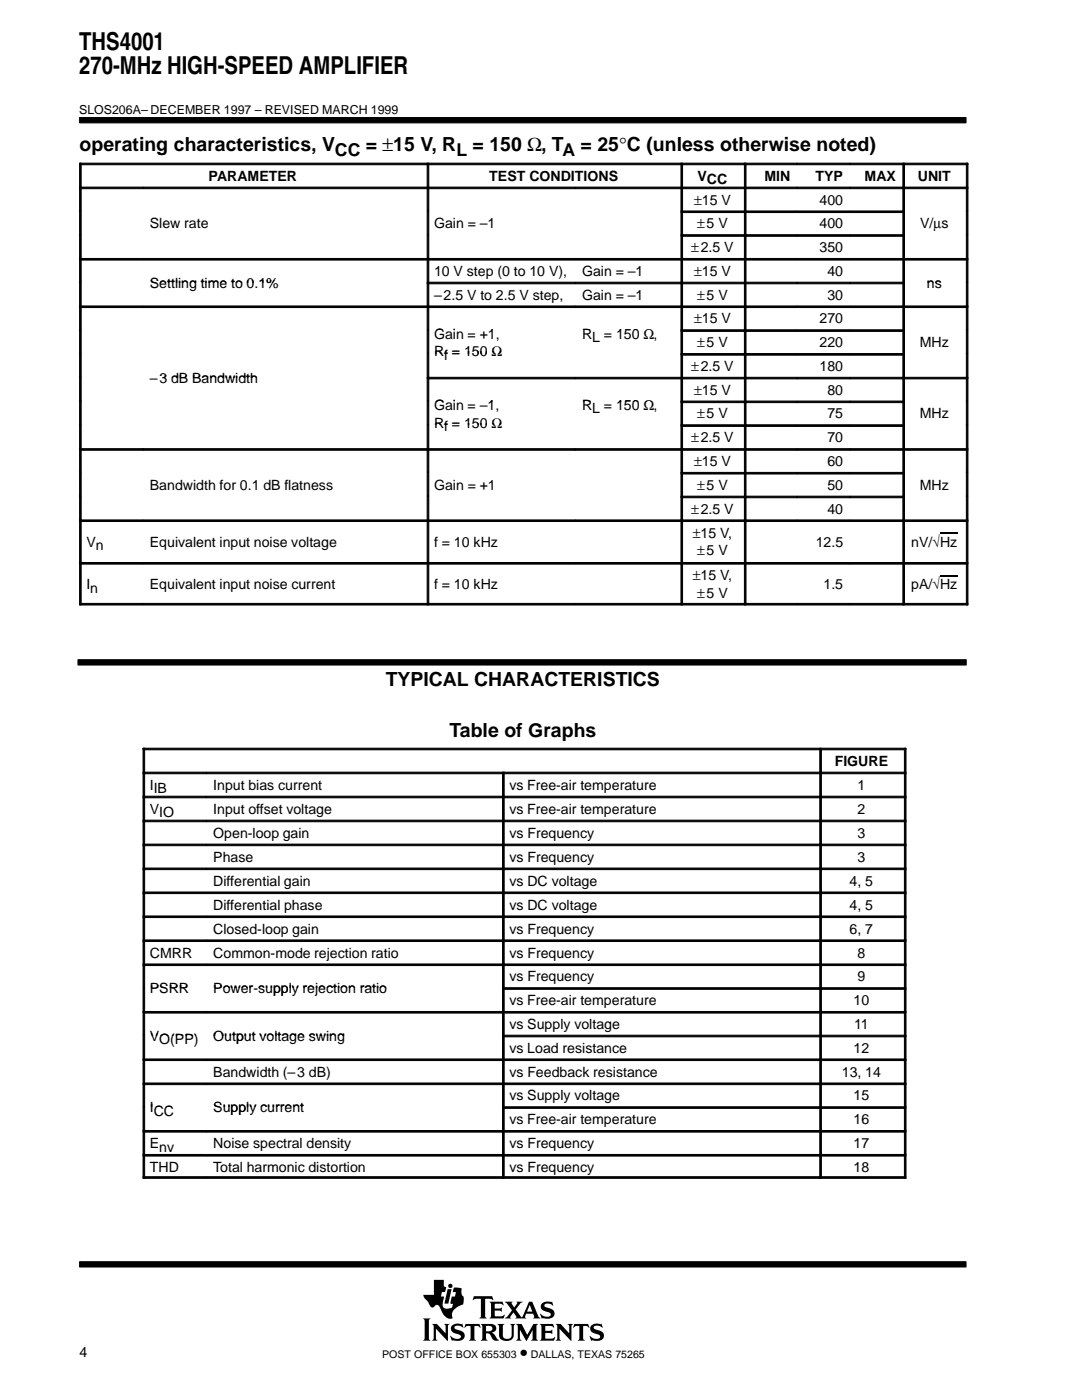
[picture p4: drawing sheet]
<svg xmlns="http://www.w3.org/2000/svg" width="216mm" height="279mm" viewBox="0 0 216 279" stroke-linecap="round" stroke-linejoin="round" font-family="sans-serif">
<g fill="#000" stroke="#000" stroke-width=".2">
<path d="M15.9 23.5h176.9v1h-176.9z" fill-rule="evenodd"/>
<path d="M15.9 251.8h176.9v1.1h-176.9z" fill-rule="evenodd"/>
</g>
<g fill="#000">
<path d="M89.3 257.3h.8l-.6 2.9h-.8z"/>
<path d="M84.4 263.1h1.5l-.3 .4v3.7l.3 .4h-1.5l.3-.6v-3.4z" fill-rule="evenodd"/>
<path d="M86.2 264.2h1l1.7 1.9v-1.5l-.3-.4h1.1l-.3 .4v3l-2.4-2.4v2l.3 .4h-1.1l.3-.6v-2.3z" fill-rule="evenodd"/>
<path d="M86.6 255.4h2v1.3l.4 .2-.2 1h-.6l-.2 .9h.6l-.2 1.1a1.11 1.11 0 0 0 .3 1.2l.6 .1 .9-.3 .2-.7-.5-.1 .2-1.3h.7l.2-.9h-.7l.3-1 1.5 .2v1l.1 .4 .3 .3v.9a.54 .54 0 0 1-.4 .7l-.4 .2a2.35 2.35 0 0 0-1.5 1.6v.4a.29 .29 0 0 1 .1 .3 .29 .29 0 0 1-.2 .3h-.1a2.21 2.21 0 0 1-2-1.9l-.1-.1a.68 .68 0 0 0-.5-.7 .68 .68 0 0 0-.8 .4 .88 .88 0 0 1-1.1-.9l-.8-.9-.2-.7h2.1z" fill-rule="evenodd"/>
<path d="M90.2 264.5a2.17 2.17 0 0 1 1.9-.2l.1-.1 .3 .8-.8-.4h-.7a.36 .36 0 0 0-.3 .4 .36 .36 0 0 0 .4 .3l.3 .1a1.19 1.19 0 0 1 1.3 1.5l-.1 .1a1.23 1.23 0 0 1-1.1 .6l-1.1-.1-.2 .1-.4-1h.1a1.37 1.37 0 0 0 2.1 .3 .6 .6 0 0 0-.8-.7 1.08 1.08 0 0 1-1-.5 1.08 1.08 0 0 1 0-1.1z" fill-rule="evenodd"/>
<path d="M92.9 264.2h2.8l.2 .8-.5-.4h-.6l-.1 .2v2.4l.3 .4h-1.4l.2-.3 .1-.3v-2.3l-.7-.1-.6 .4z" fill-rule="evenodd"/>
<path d="M94.6 258.7h3.6l.2 .8-.7-.3-.9 .1v3.4l.3 .4h-1.4l.3-.4v-3.4l-1-.1-.7 .3z" fill-rule="evenodd"/>
<path d="M95.9 264.2h2.1a.85 .85 0 0 1 1 .8 .85 .85 0 0 1-.9 .9l.4 .3 .7 1 .4 .2-.2 .1a1.11 1.11 0 0 1-1.4-.9l-.3-.4-.7-.1v1l.3 .5h-1.4l.3-.6v-2.3z" fill-rule="evenodd"/>
<path d="M97.7 259.8h2.6l.2 .7-.7-.3-1.1 .1v.8h1.1l.3-.2v.9l-.3-.2h-1.1v1l.1 .1h1.3l.5-.3h.1l-.2 .7h-2.8l.3-.5v-2.3z" fill-rule="evenodd"/>
<path d="M99.3 264.2h1.3l-.3 .4 .1 2.2 .2 .3 .8 .1a.73 .73 0 0 0 .7-.8v-1.8l-.3-.4h1l-.3 .4v1.9a1.56 1.56 0 0 1-1.3 1.2 1.56 1.56 0 0 1-1.5-.7l-.1-2.4z" fill-rule="evenodd"/>
<path d="M103 264.2h1.1l1.1 2.2 1.2-2.2h.9l-.3 .4v2.6l.4 .4h-1.4l.3-.4v-1.8l-1.3 2.2-1.3-2.2v1.7l.4 .5h-1.1l.3-.6v-2.3z" fill-rule="evenodd"/>
<path d="M100.7 259.8h1.6l-.2 .4 .5 .7 .6-.8-.1-.3h1.2l-.5 .3-.9 1.2 1 1.5a.22 .22 0 0 0 .3 .1 .22 .22 0 0 0 .1-.3l1.3-2.8h.6l1.2 2.9 .4 .4-1.4-.1a.24 .24 0 0 0 .2-.1 .24 .24 0 0 0 0-.3l-.2-.4h-1.4l-.3 .6 .3 .3h-2.2l.2-.3-.5-.9-.7 .9 .2 .3h-1.3l.5-.4 1-1.2z" fill-rule="evenodd"/>
<path d="M108.1 260.2l.1-.1a1.88 1.88 0 0 1 1.4-.3l.4 .1 .2-.2 .2 .8-1.1-.4a.44 .44 0 0 0-.7 .4 .44 .44 0 0 0 .6 .5 1.34 1.34 0 0 1 1.4 1.3 1.13 1.13 0 0 1-1.1 .9h-.8a.37 .37 0 0 0-.6 0l-.3-1h.1l.6 .5 .8 .1a.47 .47 0 0 0 .6-.5 .47 .47 0 0 0-.5-.4l-.2-.1a1.11 1.11 0 0 1-1.2-1.5z" fill-rule="evenodd"/>
<path d="M107.7 264.2h2.6l.2 .8-.6-.4-1.1 .1v.9h1l.4-.3v1l-.3-.3h-1.1v1.1h1.4l.5-.3-.2 .8h-2.8l.3-.6v-2.3z" fill-rule="evenodd"/>
<path d="M110.9 264.2h1l1.7 1.9v-1.5l-.3-.4h1l-.3 .4v3l-2.4-2.4v2l.3 .4h-1l.3-.4v-2.6z" fill-rule="evenodd"/>
<path d="M114.6 264.2h2.8l.2 .8-.5-.4h-.6l-.1 .2v2.4l.3 .4h-1.4l.3-.4v-2.4l-.1-.2h-.6l-.6 .4z" fill-rule="evenodd"/>
<path d="M118 264.5a2.12 2.12 0 0 1 1.9-.2l.1-.1 .3 .8-.8-.4h-.7a.35 .35 0 0 0-.3 .3 .35 .35 0 0 0 .2 .4l.5 .1a1.16 1.16 0 0 1 1.2 1.6 1.23 1.23 0 0 1-1.1 .6l-1.1-.1-.2 .1-.4-1 .9 .5 .7 .1a.47 .47 0 0 0 .6-.4 .47 .47 0 0 0-.6-.5 1.28 1.28 0 0 1-1.4-1.4z" fill-rule="evenodd"/>
<circle cx="89.9" cy="256.6" r=".43"/>
</g>
<g fill="#fff">
<path d="M105.7 260.4l.5 1.4h-1z"/>
<path d="M97 264.7l.6-.1a.56 .56 0 0 1 .7 .5 .56 .56 0 0 1-.7 .6h-.6z" fill-rule="evenodd"/>
</g>
<g fill="#000" stroke="#000" stroke-width=".2">
<path d="M15.9 32.6h.3v4.7h-.3z" fill-rule="evenodd"/>
<path d="M15.9 32.6h69.3v.3h-69.3z" fill-rule="evenodd"/>
<path d="M15.9 37.3h.3v4.8h-.3z" fill-rule="evenodd"/>
<path d="M15.9 37.3h12.6v.4h-12.6z" fill-rule="evenodd"/>
<path d="M28.5 37.3h56.7v.4h-56.7z" fill-rule="evenodd"/>
<path d="M85.2 32.6h.4v4.7h-.4z" fill-rule="evenodd"/>
<path d="M85.2 32.6h50.7v.3h-50.7z" fill-rule="evenodd"/>
<path d="M85.2 37.3h.4v4.8h-.4z" fill-rule="evenodd"/>
<path d="M85.2 37.3h29.6v.4h-29.6z" fill-rule="evenodd"/>
<path d="M114.8 37.3h21.1v.4h-21.1z" fill-rule="evenodd"/>
<path d="M135.9 32.6h.3v4.7h-.3z" fill-rule="evenodd"/>
<path d="M135.9 32.6h12.6v.3h-12.6z" fill-rule="evenodd"/>
<path d="M135.9 37.3h.3v4.8h-.3z" fill-rule="evenodd"/>
<path d="M135.9 37.3h12.6v.4h-12.6z" fill-rule="evenodd"/>
<path d="M148.5 32.6h.4v4.7h-.4z" fill-rule="evenodd"/>
<path d="M148.5 32.6h10.5v.3h-10.5z" fill-rule="evenodd"/>
<path d="M148.5 37.3h.4v4.8h-.4z" fill-rule="evenodd"/>
<path d="M148.5 37.3h10.5v.4h-10.5z" fill-rule="evenodd"/>
<path d="M159.1 32.6h10.5v.3h-10.5z" fill-rule="evenodd"/>
<path d="M159.1 37.3h10.5v.4h-10.5z" fill-rule="evenodd"/>
<path d="M169.6 32.6h10.5v.3h-10.5z" fill-rule="evenodd"/>
<path d="M169.6 37.3h10.5v.4h-10.5z" fill-rule="evenodd"/>
<path d="M180.2 32.6h.3v4.7h-.3z" fill-rule="evenodd"/>
<path d="M180.2 32.6h12.9v.3h-12.9z" fill-rule="evenodd"/>
<path d="M180.2 37.3h.3v4.8h-.3z" fill-rule="evenodd"/>
<path d="M180.2 37.3h12.9v.4h-12.9z" fill-rule="evenodd"/>
<path d="M192.8 32.6h.3v4.7h-.3z" fill-rule="evenodd"/>
<path d="M192.8 37.3h.3v4.8h-.3z" fill-rule="evenodd"/>
<path d="M15.9 42.1h.3v4.7h-.3z" fill-rule="evenodd"/>
<path d="M15.9 46.8h.3v4.8h-.3z" fill-rule="evenodd"/>
<path d="M15.9 51.6h.3v4.7h-.3z" fill-rule="evenodd"/>
<path d="M15.9 51.6h12.6v.3h-12.6z" fill-rule="evenodd"/>
<path d="M15.9 56.3h.3v4.7h-.3z" fill-rule="evenodd"/>
<path d="M28.5 51.6h56.7v.3h-56.7z" fill-rule="evenodd"/>
<path d="M85.2 42.1h.4v4.7h-.4z" fill-rule="evenodd"/>
<path d="M85.2 46.8h.4v4.8h-.4z" fill-rule="evenodd"/>
<path d="M85.2 51.6h.4v4.7h-.4z" fill-rule="evenodd"/>
<path d="M85.2 51.6h29.6v.3h-29.6z" fill-rule="evenodd"/>
<path d="M85.2 56.3h.4v4.7h-.4z" fill-rule="evenodd"/>
<path d="M85.2 56.3h29.6v.3h-29.6z" fill-rule="evenodd"/>
<path d="M114.8 51.6h21.1v.3h-21.1z" fill-rule="evenodd"/>
<path d="M114.8 56.3h21.1v.3h-21.1z" fill-rule="evenodd"/>
<path d="M135.9 42.1h.3v4.7h-.3z" fill-rule="evenodd"/>
<path d="M135.9 42.1h12.6v.3h-12.6z" fill-rule="evenodd"/>
<path d="M135.9 46.8h.3v4.8h-.3z" fill-rule="evenodd"/>
<path d="M135.9 46.8h12.6v.4h-12.6z" fill-rule="evenodd"/>
<path d="M135.9 51.6h.3v4.7h-.3z" fill-rule="evenodd"/>
<path d="M135.9 51.6h12.6v.3h-12.6z" fill-rule="evenodd"/>
<path d="M135.9 56.3h.3v4.7h-.3z" fill-rule="evenodd"/>
<path d="M135.9 56.3h12.6v.3h-12.6z" fill-rule="evenodd"/>
<path d="M148.5 42.1h.4v4.7h-.4z" fill-rule="evenodd"/>
<path d="M148.5 42.1h10.5v.3h-10.5z" fill-rule="evenodd"/>
<path d="M148.5 46.8h.4v4.8h-.4z" fill-rule="evenodd"/>
<path d="M148.5 46.8h10.5v.4h-10.5z" fill-rule="evenodd"/>
<path d="M148.5 51.6h.4v4.7h-.4z" fill-rule="evenodd"/>
<path d="M148.5 51.6h10.5v.3h-10.5z" fill-rule="evenodd"/>
<path d="M148.5 56.3h.4v4.7h-.4z" fill-rule="evenodd"/>
<path d="M148.5 56.3h10.5v.3h-10.5z" fill-rule="evenodd"/>
<path d="M159.1 42.1h10.5v.3h-10.5z" fill-rule="evenodd"/>
<path d="M159.1 46.8h10.5v.4h-10.5z" fill-rule="evenodd"/>
<path d="M159.1 51.6h10.5v.3h-10.5z" fill-rule="evenodd"/>
<path d="M159.1 56.3h10.5v.3h-10.5z" fill-rule="evenodd"/>
<path d="M169.6 42.1h10.5v.3h-10.5z" fill-rule="evenodd"/>
<path d="M169.6 46.8h10.5v.4h-10.5z" fill-rule="evenodd"/>
<path d="M169.6 51.6h10.5v.3h-10.5z" fill-rule="evenodd"/>
<path d="M169.6 56.3h10.5v.3h-10.5z" fill-rule="evenodd"/>
<path d="M180.2 42.1h.3v4.7h-.3z" fill-rule="evenodd"/>
<path d="M180.2 46.8h.3v4.8h-.3z" fill-rule="evenodd"/>
<path d="M180.2 51.6h.3v4.7h-.3z" fill-rule="evenodd"/>
<path d="M180.2 51.6h12.9v.3h-12.9z" fill-rule="evenodd"/>
<path d="M180.2 56.3h.3v4.7h-.3z" fill-rule="evenodd"/>
<path d="M192.8 42.1h.3v4.7h-.3z" fill-rule="evenodd"/>
<path d="M192.8 46.8h.3v4.8h-.3z" fill-rule="evenodd"/>
<path d="M192.8 51.6h.3v4.7h-.3z" fill-rule="evenodd"/>
<path d="M192.8 56.3h.3v4.7h-.3z" fill-rule="evenodd"/>
<path d="M15.9 61.1h.3v4.7h-.3z" fill-rule="evenodd"/>
<path d="M15.9 61.1h12.6v.3h-12.6z" fill-rule="evenodd"/>
<path d="M15.9 65.8h.3v4.7h-.3z" fill-rule="evenodd"/>
<path d="M15.9 70.6h.3v4.7h-.3z" fill-rule="evenodd"/>
<path d="M15.9 75.3h.3v4.7h-.3z" fill-rule="evenodd"/>
<path d="M28.5 61.1h56.7v.3h-56.7z" fill-rule="evenodd"/>
<path d="M85.2 61.1h.4v4.7h-.4z" fill-rule="evenodd"/>
<path d="M85.2 61.1h29.6v.3h-29.6z" fill-rule="evenodd"/>
<path d="M85.2 65.8h.4v4.7h-.4z" fill-rule="evenodd"/>
<path d="M85.2 70.6h.4v4.7h-.4z" fill-rule="evenodd"/>
<path d="M85.2 75.3h.4v4.7h-.4z" fill-rule="evenodd"/>
<path d="M85.2 75.3h29.6v.3h-29.6z" fill-rule="evenodd"/>
<path d="M114.8 61.1h21.1v.3h-21.1z" fill-rule="evenodd"/>
<path d="M114.8 75.3h21.1v.3h-21.1z" fill-rule="evenodd"/>
<path d="M135.9 61.1h.3v4.7h-.3z" fill-rule="evenodd"/>
<path d="M135.9 61.1h12.6v.3h-12.6z" fill-rule="evenodd"/>
<path d="M135.9 65.8h.3v4.7h-.3z" fill-rule="evenodd"/>
<path d="M135.9 65.8h12.6v.3h-12.6z" fill-rule="evenodd"/>
<path d="M135.9 70.6h.3v4.7h-.3z" fill-rule="evenodd"/>
<path d="M135.9 70.6h12.6v.3h-12.6z" fill-rule="evenodd"/>
<path d="M135.9 75.3h.3v4.7h-.3z" fill-rule="evenodd"/>
<path d="M135.9 75.3h12.6v.3h-12.6z" fill-rule="evenodd"/>
<path d="M148.5 61.1h.4v4.7h-.4z" fill-rule="evenodd"/>
<path d="M148.5 61.1h10.5v.3h-10.5z" fill-rule="evenodd"/>
<path d="M148.5 65.8h.4v4.7h-.4z" fill-rule="evenodd"/>
<path d="M148.5 65.8h10.5v.3h-10.5z" fill-rule="evenodd"/>
<path d="M148.5 70.6h.4v4.7h-.4z" fill-rule="evenodd"/>
<path d="M148.5 70.6h10.5v.3h-10.5z" fill-rule="evenodd"/>
<path d="M148.5 75.3h.4v4.7h-.4z" fill-rule="evenodd"/>
<path d="M148.5 75.3h10.5v.3h-10.5z" fill-rule="evenodd"/>
<path d="M159.1 61.1h10.5v.3h-10.5z" fill-rule="evenodd"/>
<path d="M159.1 65.8h10.5v.3h-10.5z" fill-rule="evenodd"/>
<path d="M159.1 70.6h10.5v.3h-10.5z" fill-rule="evenodd"/>
<path d="M159.1 75.3h10.5v.3h-10.5z" fill-rule="evenodd"/>
<path d="M169.6 61.1h10.5v.3h-10.5z" fill-rule="evenodd"/>
<path d="M169.6 65.8h10.5v.3h-10.5z" fill-rule="evenodd"/>
<path d="M169.6 70.6h10.5v.3h-10.5z" fill-rule="evenodd"/>
<path d="M169.6 75.3h10.5v.3h-10.5z" fill-rule="evenodd"/>
<path d="M180.2 61.1h.3v4.7h-.3z" fill-rule="evenodd"/>
<path d="M180.2 61.1h12.9v.3h-12.9z" fill-rule="evenodd"/>
<path d="M180.2 65.8h.3v4.7h-.3z" fill-rule="evenodd"/>
<path d="M180.2 70.6h.3v4.7h-.3z" fill-rule="evenodd"/>
<path d="M180.2 75.3h.3v4.7h-.3z" fill-rule="evenodd"/>
<path d="M180.2 75.3h12.9v.3h-12.9z" fill-rule="evenodd"/>
<path d="M192.8 61.1h.3v4.7h-.3z" fill-rule="evenodd"/>
<path d="M192.8 65.8h.3v4.7h-.3z" fill-rule="evenodd"/>
<path d="M192.8 70.6h.3v4.7h-.3z" fill-rule="evenodd"/>
<path d="M192.8 75.3h.3v4.7h-.3z" fill-rule="evenodd"/>
<path d="M15.9 80h.3v4.8h-.3z" fill-rule="evenodd"/>
<path d="M15.9 84.8h.3v4.7h-.3z" fill-rule="evenodd"/>
<path d="M15.9 89.5h.3v4.8h-.3z" fill-rule="evenodd"/>
<path d="M15.9 89.5h12.6v.4h-12.6z" fill-rule="evenodd"/>
<path d="M15.9 94.3h.3v4.7h-.3z" fill-rule="evenodd"/>
<path d="M15.9 99h.3v4.7h-.3z" fill-rule="evenodd"/>
<path d="M28.5 89.5h56.7v.4h-56.7z" fill-rule="evenodd"/>
<path d="M85.2 80h.4v4.8h-.4z" fill-rule="evenodd"/>
<path d="M85.2 84.8h.4v4.7h-.4z" fill-rule="evenodd"/>
<path d="M85.2 89.5h.4v4.8h-.4z" fill-rule="evenodd"/>
<path d="M85.2 89.5h29.6v.4h-29.6z" fill-rule="evenodd"/>
<path d="M85.2 94.3h.4v4.7h-.4z" fill-rule="evenodd"/>
<path d="M85.2 99h.4v4.7h-.4z" fill-rule="evenodd"/>
<path d="M114.8 89.5h21.1v.4h-21.1z" fill-rule="evenodd"/>
<path d="M135.9 80h.3v4.8h-.3z" fill-rule="evenodd"/>
<path d="M135.9 80h12.6v.4h-12.6z" fill-rule="evenodd"/>
<path d="M135.9 84.8h.3v4.7h-.3z" fill-rule="evenodd"/>
<path d="M135.9 84.8h12.6v.3h-12.6z" fill-rule="evenodd"/>
<path d="M135.9 89.5h.3v4.8h-.3z" fill-rule="evenodd"/>
<path d="M135.9 89.5h12.6v.4h-12.6z" fill-rule="evenodd"/>
<path d="M135.9 94.3h.3v4.7h-.3z" fill-rule="evenodd"/>
<path d="M135.9 94.3h12.6v.3h-12.6z" fill-rule="evenodd"/>
<path d="M135.9 99h.3v4.7h-.3z" fill-rule="evenodd"/>
<path d="M135.9 99h12.6v.3h-12.6z" fill-rule="evenodd"/>
<path d="M148.5 80h.4v4.8h-.4z" fill-rule="evenodd"/>
<path d="M148.5 80h10.5v.4h-10.5z" fill-rule="evenodd"/>
<path d="M148.5 84.8h.4v4.7h-.4z" fill-rule="evenodd"/>
<path d="M148.5 84.8h10.5v.3h-10.5z" fill-rule="evenodd"/>
<path d="M148.5 89.5h.4v4.8h-.4z" fill-rule="evenodd"/>
<path d="M148.5 89.5h10.5v.4h-10.5z" fill-rule="evenodd"/>
<path d="M148.5 94.3h.4v4.7h-.4z" fill-rule="evenodd"/>
<path d="M148.5 94.3h10.5v.3h-10.5z" fill-rule="evenodd"/>
<path d="M148.5 99h.4v4.7h-.4z" fill-rule="evenodd"/>
<path d="M148.5 99h10.5v.3h-10.5z" fill-rule="evenodd"/>
<path d="M159.1 80h10.5v.4h-10.5z" fill-rule="evenodd"/>
<path d="M159.1 84.8h10.5v.3h-10.5z" fill-rule="evenodd"/>
<path d="M159.1 89.5h10.5v.4h-10.5z" fill-rule="evenodd"/>
<path d="M159.1 94.3h10.5v.3h-10.5z" fill-rule="evenodd"/>
<path d="M159.1 99h10.5v.3h-10.5z" fill-rule="evenodd"/>
<path d="M169.6 80h10.5v.4h-10.5z" fill-rule="evenodd"/>
<path d="M169.6 84.8h10.5v.3h-10.5z" fill-rule="evenodd"/>
<path d="M169.6 89.5h10.5v.4h-10.5z" fill-rule="evenodd"/>
<path d="M169.6 94.3h10.5v.3h-10.5z" fill-rule="evenodd"/>
<path d="M169.6 99h10.5v.3h-10.5z" fill-rule="evenodd"/>
<path d="M180.2 80h.3v4.8h-.3z" fill-rule="evenodd"/>
<path d="M180.2 84.8h.3v4.7h-.3z" fill-rule="evenodd"/>
<path d="M180.2 89.5h.3v4.8h-.3z" fill-rule="evenodd"/>
<path d="M180.2 89.5h12.9v.4h-12.9z" fill-rule="evenodd"/>
<path d="M180.2 94.3h.3v4.7h-.3z" fill-rule="evenodd"/>
<path d="M180.2 99h.3v4.7h-.3z" fill-rule="evenodd"/>
<path d="M192.8 80h.3v4.8h-.3z" fill-rule="evenodd"/>
<path d="M192.8 84.8h.3v4.7h-.3z" fill-rule="evenodd"/>
<path d="M192.8 89.5h.3v4.8h-.3z" fill-rule="evenodd"/>
<path d="M192.8 94.3h.3v4.7h-.3z" fill-rule="evenodd"/>
<path d="M192.8 99h.3v4.7h-.3z" fill-rule="evenodd"/>
<path d="M15.9 103.8h.3v8.4h-.3z" fill-rule="evenodd"/>
<path d="M15.9 103.8h12.6v.3h-12.6z" fill-rule="evenodd"/>
<path d="M15.9 112.3h.3v8.4h-.3z" fill-rule="evenodd"/>
<path d="M15.9 112.3h12.6v.3h-12.6z" fill-rule="evenodd"/>
<path d="M28.5 103.8h56.7v.3h-56.7z" fill-rule="evenodd"/>
<path d="M28.5 112.3h56.7v.3h-56.7z" fill-rule="evenodd"/>
<path d="M85.2 103.8h.4v8.4h-.4z" fill-rule="evenodd"/>
<path d="M85.2 103.8h29.6v.3h-29.6z" fill-rule="evenodd"/>
<path d="M85.2 112.3h.4v8.4h-.4z" fill-rule="evenodd"/>
<path d="M85.2 112.3h29.6v.3h-29.6z" fill-rule="evenodd"/>
<path d="M114.8 103.8h21.1v.3h-21.1z" fill-rule="evenodd"/>
<path d="M114.8 112.3h21.1v.3h-21.1z" fill-rule="evenodd"/>
<path d="M135.9 103.8h.3v8.4h-.3z" fill-rule="evenodd"/>
<path d="M135.9 103.8h12.6v.3h-12.6z" fill-rule="evenodd"/>
<path d="M135.9 112.3h.3v8.4h-.3z" fill-rule="evenodd"/>
<path d="M135.9 112.3h12.6v.3h-12.6z" fill-rule="evenodd"/>
<path d="M148.5 103.8h.4v8.4h-.4z" fill-rule="evenodd"/>
<path d="M148.5 103.8h10.5v.3h-10.5z" fill-rule="evenodd"/>
<path d="M148.5 112.3h.4v8.4h-.4z" fill-rule="evenodd"/>
<path d="M148.5 112.3h10.5v.3h-10.5z" fill-rule="evenodd"/>
<path d="M159.1 103.8h10.5v.3h-10.5z" fill-rule="evenodd"/>
<path d="M159.1 112.3h10.5v.3h-10.5z" fill-rule="evenodd"/>
<path d="M169.6 103.8h10.5v.3h-10.5z" fill-rule="evenodd"/>
<path d="M169.6 112.3h10.5v.3h-10.5z" fill-rule="evenodd"/>
<path d="M180.2 103.8h.3v8.4h-.3z" fill-rule="evenodd"/>
<path d="M180.2 103.8h12.9v.3h-12.9z" fill-rule="evenodd"/>
<path d="M180.2 112.3h.3v8.4h-.3z" fill-rule="evenodd"/>
<path d="M180.2 112.3h12.9v.3h-12.9z" fill-rule="evenodd"/>
<path d="M192.8 103.8h.3v8.4h-.3z" fill-rule="evenodd"/>
<path d="M192.8 112.3h.3v8.4h-.3z" fill-rule="evenodd"/>
<path d="M15.6 131.7h177.2v1h-177.2z" fill-rule="evenodd"/>
<path d="M15.9 120.4h12.6v.3h-12.6z" fill-rule="evenodd"/>
<path d="M28.5 120.4h56.7v.3h-56.7z" fill-rule="evenodd"/>
<path d="M85.2 120.4h29.6v.3h-29.6z" fill-rule="evenodd"/>
<path d="M114.8 120.4h21.1v.3h-21.1z" fill-rule="evenodd"/>
<path d="M135.9 120.4h12.6v.3h-12.6z" fill-rule="evenodd"/>
<path d="M148.5 120.4h10.5v.3h-10.5z" fill-rule="evenodd"/>
<path d="M159.1 120.4h10.5v.3h-10.5z" fill-rule="evenodd"/>
<path d="M169.6 120.4h10.5v.3h-10.5z" fill-rule="evenodd"/>
<path d="M180.2 120.4h12.9v.3h-12.9z" fill-rule="evenodd"/>
<path d="M28.5 149.3h.4v4.8h-.4z" fill-rule="evenodd"/>
<path d="M28.5 149.3h135.1v.3h-135.1z" fill-rule="evenodd"/>
<path d="M28.5 154.1h.4v4.8h-.4z" fill-rule="evenodd"/>
<path d="M28.5 154.1h12.7v.3h-12.7z" fill-rule="evenodd"/>
<path d="M28.5 158.9h.4v4.8h-.4z" fill-rule="evenodd"/>
<path d="M28.5 158.9h12.7v.3h-12.7z" fill-rule="evenodd"/>
<path d="M41.2 154.1h59.1v.3h-59.1z" fill-rule="evenodd"/>
<path d="M41.2 158.9h59.1v.3h-59.1z" fill-rule="evenodd"/>
<path d="M100.3 154.1h.3v4.8h-.3z" fill-rule="evenodd"/>
<path d="M100.3 154.1h63.3v.3h-63.3z" fill-rule="evenodd"/>
<path d="M100.3 158.9h.3v4.8h-.3z" fill-rule="evenodd"/>
<path d="M100.3 158.9h63.3v.3h-63.3z" fill-rule="evenodd"/>
<path d="M163.6 149.3h.3v4.8h-.3z" fill-rule="evenodd"/>
<path d="M163.6 149.3h17.2v.3h-17.2z" fill-rule="evenodd"/>
<path d="M163.6 154.1h.3v4.8h-.3z" fill-rule="evenodd"/>
<path d="M163.6 154.1h17.2v.3h-17.2z" fill-rule="evenodd"/>
<path d="M163.6 158.9h.3v4.8h-.3z" fill-rule="evenodd"/>
<path d="M163.6 158.9h17.2v.3h-17.2z" fill-rule="evenodd"/>
<path d="M180.5 149.3h.3v4.8h-.3z" fill-rule="evenodd"/>
<path d="M180.5 154.1h.3v4.8h-.3z" fill-rule="evenodd"/>
<path d="M180.5 158.9h.3v4.8h-.3z" fill-rule="evenodd"/>
<path d="M28.5 163.7h.4v4.7h-.4z" fill-rule="evenodd"/>
<path d="M28.5 163.7h12.7v.3h-12.7z" fill-rule="evenodd"/>
<path d="M28.5 168.5h.4v4.7h-.4z" fill-rule="evenodd"/>
<path d="M28.5 168.5h12.7v.3h-12.7z" fill-rule="evenodd"/>
<path d="M28.5 173.2h.4v4.8h-.4z" fill-rule="evenodd"/>
<path d="M28.5 173.2h12.7v.4h-12.7z" fill-rule="evenodd"/>
<path d="M28.5 178h.4v4.8h-.4z" fill-rule="evenodd"/>
<path d="M28.5 178h12.7v.3h-12.7z" fill-rule="evenodd"/>
<path d="M41.2 163.7h59.1v.3h-59.1z" fill-rule="evenodd"/>
<path d="M41.2 168.5h59.1v.3h-59.1z" fill-rule="evenodd"/>
<path d="M41.2 173.2h59.1v.4h-59.1z" fill-rule="evenodd"/>
<path d="M41.2 178h59.1v.3h-59.1z" fill-rule="evenodd"/>
<path d="M100.3 163.7h.3v4.7h-.3z" fill-rule="evenodd"/>
<path d="M100.3 163.7h63.3v.3h-63.3z" fill-rule="evenodd"/>
<path d="M100.3 168.5h.3v4.7h-.3z" fill-rule="evenodd"/>
<path d="M100.3 168.5h63.3v.3h-63.3z" fill-rule="evenodd"/>
<path d="M100.3 173.2h.3v4.8h-.3z" fill-rule="evenodd"/>
<path d="M100.3 173.2h63.3v.4h-63.3z" fill-rule="evenodd"/>
<path d="M100.3 178h.3v4.8h-.3z" fill-rule="evenodd"/>
<path d="M100.3 178h63.3v.3h-63.3z" fill-rule="evenodd"/>
<path d="M163.6 163.7h.3v4.7h-.3z" fill-rule="evenodd"/>
<path d="M163.6 163.7h17.2v.3h-17.2z" fill-rule="evenodd"/>
<path d="M163.6 168.5h.3v4.7h-.3z" fill-rule="evenodd"/>
<path d="M163.6 168.5h17.2v.3h-17.2z" fill-rule="evenodd"/>
<path d="M163.6 173.2h.3v4.8h-.3z" fill-rule="evenodd"/>
<path d="M163.6 173.2h17.2v.4h-17.2z" fill-rule="evenodd"/>
<path d="M163.6 178h.3v4.8h-.3z" fill-rule="evenodd"/>
<path d="M163.6 178h17.2v.3h-17.2z" fill-rule="evenodd"/>
<path d="M180.5 163.7h.3v4.7h-.3z" fill-rule="evenodd"/>
<path d="M180.5 168.5h.3v4.7h-.3z" fill-rule="evenodd"/>
<path d="M180.5 173.2h.3v4.8h-.3z" fill-rule="evenodd"/>
<path d="M180.5 178h.3v4.8h-.3z" fill-rule="evenodd"/>
<path d="M28.5 182.8h.4v4.8h-.4z" fill-rule="evenodd"/>
<path d="M28.5 182.8h12.7v.3h-12.7z" fill-rule="evenodd"/>
<path d="M28.5 187.6h.4v4.8h-.4z" fill-rule="evenodd"/>
<path d="M28.5 187.6h12.7v.3h-12.7z" fill-rule="evenodd"/>
<path d="M28.5 192.4h.4v4.7h-.4z" fill-rule="evenodd"/>
<path d="M28.5 192.4h12.7v.3h-12.7z" fill-rule="evenodd"/>
<path d="M28.5 197.1h.4v4.7h-.4z" fill-rule="evenodd"/>
<path d="M41.2 182.8h59.1v.3h-59.1z" fill-rule="evenodd"/>
<path d="M41.2 187.6h59.1v.3h-59.1z" fill-rule="evenodd"/>
<path d="M41.2 192.4h59.1v.3h-59.1z" fill-rule="evenodd"/>
<path d="M100.3 182.8h.3v4.8h-.3z" fill-rule="evenodd"/>
<path d="M100.3 182.8h63.3v.3h-63.3z" fill-rule="evenodd"/>
<path d="M100.3 187.6h.3v4.8h-.3z" fill-rule="evenodd"/>
<path d="M100.3 187.6h63.3v.3h-63.3z" fill-rule="evenodd"/>
<path d="M100.3 192.4h.3v4.7h-.3z" fill-rule="evenodd"/>
<path d="M100.3 192.4h63.3v.3h-63.3z" fill-rule="evenodd"/>
<path d="M100.3 197.1h.3v4.7h-.3z" fill-rule="evenodd"/>
<path d="M100.3 197.1h63.3v.3h-63.3z" fill-rule="evenodd"/>
<path d="M163.6 182.8h.3v4.8h-.3z" fill-rule="evenodd"/>
<path d="M163.6 182.8h17.2v.3h-17.2z" fill-rule="evenodd"/>
<path d="M163.6 187.6h.3v4.8h-.3z" fill-rule="evenodd"/>
<path d="M163.6 187.6h17.2v.3h-17.2z" fill-rule="evenodd"/>
<path d="M163.6 192.4h.3v4.7h-.3z" fill-rule="evenodd"/>
<path d="M163.6 192.4h17.2v.3h-17.2z" fill-rule="evenodd"/>
<path d="M163.6 197.1h.3v4.7h-.3z" fill-rule="evenodd"/>
<path d="M163.6 197.1h17.2v.3h-17.2z" fill-rule="evenodd"/>
<path d="M180.5 182.8h.3v4.8h-.3z" fill-rule="evenodd"/>
<path d="M180.5 187.6h.3v4.8h-.3z" fill-rule="evenodd"/>
<path d="M180.5 192.4h.3v4.7h-.3z" fill-rule="evenodd"/>
<path d="M180.5 197.1h.3v4.7h-.3z" fill-rule="evenodd"/>
<path d="M28.5 201.9h.4v4.7h-.4z" fill-rule="evenodd"/>
<path d="M28.5 201.9h12.7v.3h-12.7z" fill-rule="evenodd"/>
<path d="M28.5 206.6h.4v4.7h-.4z" fill-rule="evenodd"/>
<path d="M28.5 211.3h.4v4.8h-.4z" fill-rule="evenodd"/>
<path d="M28.5 211.3h12.7v.4h-12.7z" fill-rule="evenodd"/>
<path d="M28.5 216.1h.4v4.8h-.4z" fill-rule="evenodd"/>
<path d="M28.5 216.1h12.7v.4h-12.7z" fill-rule="evenodd"/>
<path d="M41.2 201.9h59.1v.3h-59.1z" fill-rule="evenodd"/>
<path d="M41.2 211.3h59.1v.4h-59.1z" fill-rule="evenodd"/>
<path d="M41.2 216.1h59.1v.4h-59.1z" fill-rule="evenodd"/>
<path d="M100.3 201.9h.3v4.7h-.3z" fill-rule="evenodd"/>
<path d="M100.3 201.9h63.3v.3h-63.3z" fill-rule="evenodd"/>
<path d="M100.3 206.6h.3v4.7h-.3z" fill-rule="evenodd"/>
<path d="M100.3 206.6h63.3v.3h-63.3z" fill-rule="evenodd"/>
<path d="M100.3 211.3h.3v4.8h-.3z" fill-rule="evenodd"/>
<path d="M100.3 211.3h63.3v.4h-63.3z" fill-rule="evenodd"/>
<path d="M100.3 216.1h.3v4.8h-.3z" fill-rule="evenodd"/>
<path d="M100.3 216.1h63.3v.4h-63.3z" fill-rule="evenodd"/>
<path d="M163.6 201.9h.3v4.7h-.3z" fill-rule="evenodd"/>
<path d="M163.6 201.9h17.2v.3h-17.2z" fill-rule="evenodd"/>
<path d="M163.6 206.6h.3v4.7h-.3z" fill-rule="evenodd"/>
<path d="M163.6 206.6h17.2v.3h-17.2z" fill-rule="evenodd"/>
<path d="M163.6 211.3h.3v4.8h-.3z" fill-rule="evenodd"/>
<path d="M163.6 211.3h17.2v.4h-17.2z" fill-rule="evenodd"/>
<path d="M163.6 216.1h.3v4.8h-.3z" fill-rule="evenodd"/>
<path d="M163.6 216.1h17.2v.4h-17.2z" fill-rule="evenodd"/>
<path d="M180.5 201.9h.3v4.7h-.3z" fill-rule="evenodd"/>
<path d="M180.5 206.6h.3v4.7h-.3z" fill-rule="evenodd"/>
<path d="M180.5 211.3h.3v4.8h-.3z" fill-rule="evenodd"/>
<path d="M180.5 216.1h.3v4.8h-.3z" fill-rule="evenodd"/>
<path d="M28.5 220.9h.4v4.7h-.4z" fill-rule="evenodd"/>
<path d="M28.5 225.6h.4v4.8h-.4z" fill-rule="evenodd"/>
<path d="M28.5 225.6h12.7v.3h-12.7z" fill-rule="evenodd"/>
<path d="M28.5 230.4h.4v4.8h-.4z" fill-rule="evenodd"/>
<path d="M28.5 230.4h12.7v.3h-12.7z" fill-rule="evenodd"/>
<path d="M28.5 234.8h12.7v.4h-12.7z" fill-rule="evenodd"/>
<path d="M41.2 225.6h59.1v.3h-59.1z" fill-rule="evenodd"/>
<path d="M41.2 230.4h59.1v.3h-59.1z" fill-rule="evenodd"/>
<path d="M41.2 234.8h59.1v.4h-59.1z" fill-rule="evenodd"/>
<path d="M100.3 220.9h.3v4.7h-.3z" fill-rule="evenodd"/>
<path d="M100.3 220.9h63.3v.3h-63.3z" fill-rule="evenodd"/>
<path d="M100.3 225.6h.3v4.8h-.3z" fill-rule="evenodd"/>
<path d="M100.3 225.6h63.3v.3h-63.3z" fill-rule="evenodd"/>
<path d="M100.3 230.4h.3v4.8h-.3z" fill-rule="evenodd"/>
<path d="M100.3 230.4h63.3v.3h-63.3z" fill-rule="evenodd"/>
<path d="M100.3 234.8h63.3v.4h-63.3z" fill-rule="evenodd"/>
<path d="M163.6 220.9h.3v4.7h-.3z" fill-rule="evenodd"/>
<path d="M163.6 220.9h17.2v.3h-17.2z" fill-rule="evenodd"/>
<path d="M163.6 225.6h.3v4.8h-.3z" fill-rule="evenodd"/>
<path d="M163.6 225.6h17.2v.3h-17.2z" fill-rule="evenodd"/>
<path d="M163.6 230.4h.3v4.8h-.3z" fill-rule="evenodd"/>
<path d="M163.6 230.4h17.2v.3h-17.2z" fill-rule="evenodd"/>
<path d="M163.6 234.8h17.2v.4h-17.2z" fill-rule="evenodd"/>
<path d="M180.5 220.9h.3v4.7h-.3z" fill-rule="evenodd"/>
<path d="M180.5 225.6h.3v4.8h-.3z" fill-rule="evenodd"/>
<path d="M180.5 230.4h.3v4.8h-.3z" fill-rule="evenodd"/>
</g>
<path d="M187.6 106.5h3.4M187.6 115h3.4" fill="none" stroke="#000" stroke-width=".36"/>
<g font-size="4.9">
<text x="15.8" y="9.9">THS4001</text>
<text x="15.8" y="14.8">270-MHz HIGH-SPEED AMPLIFIER</text>
</g>
<g font-size="3.9">
<text x="15.9" y="30.2">operating characteristics, V</text>
<text x="77" y="136.9">TYPICAL CHARACTERISTICS</text>
<text x="89.7" y="147.1">Table of Graphs</text>
</g>
<g font-size="3.5">
<text x="66.8" y="31.2">CC = ±15 V, RL = 150 Ω, TA = 25°C (unless otherwise noted)</text>
<text x="103.7" y="271">•</text>
</g>
<g font-size="2.8">
<text x="41.6" y="36.1">PARAMETER</text>
<text x="97.6" y="36.1">TEST CONDITIONS</text>
<text x="138.5" y="40.8">±15 V</text>
<text x="139.2" y="36.1">VCC</text>
<text x="152.5" y="36.1">MIN</text>
<text x="162.7" y="36.1">TYP</text>
<text x="163.5" y="40.8">400</text>
<text x="172.5" y="36.1">MAX</text>
<text x="183.1" y="36.1">UNIT</text>
<text x="29.9" y="45.6">Slew rate</text>
<text x="86.6" y="45.6">Gain = –1</text>
<text x="139.1" y="45.6">±5 V</text>
<text x="163.5" y="45.6">400</text>
<text x="183.6" y="45.6">V/µs</text>
<text x="137.9" y="50.3">±2.5 V</text>
<text x="163.5" y="50.3">350</text>
<text x="29.9" y="57.4">Settling time to 0 1%</text>
<text x="29.9" y="57.4">Settling time to 0.1%</text>
<text x="86.6" y="55.1">10 V step (0 to 10 V),</text>
<text x="86.6" y="59.8">–2.5 V to 2.5 V step,</text>
<text x="116.1" y="55.1">Gain = –1</text>
<text x="116.1" y="59.8">Gain = –1</text>
<text x="138.5" y="55.1">±15 V</text>
<text x="139.1" y="59.8">±5 V</text>
<text x="165.1" y="55.1">40</text>
<text x="165.1" y="59.8">30</text>
<text x="184.9" y="57.4">ns</text>
<text x="138.5" y="64.5">±15 V</text>
<text x="163.5" y="64.5">270</text>
<text x="86.6" y="67.6">G i</text>
<text x="86.6" y="67.6">Gain = +1,</text>
<text x="86.6" y="71.1">Rf = 150 Ω</text>
<text x="97.4" y="67.6">1</text>
<text x="116.1" y="67.6">R</text>
<text x="116.1" y="67.6">RL = 150 Ω,</text>
<text x="122.9" y="67.6">150 Ω</text>
<text x="139.1" y="69.3">±5 V</text>
<text x="163.5" y="69.3">220</text>
<text x="183.5" y="69.3">MHz</text>
<text x="29.9" y="76.4">–3 dB Bandwidth</text>
<text x="31.8" y="76.4">3 dB Bandwidth</text>
<text x="137.9" y="74">±2.5 V</text>
<text x="163.5" y="74">180</text>
<text x="86.6" y="81.8">G i</text>
<text x="86.6" y="81.8">Gain = –1</text>
<text x="97.3" y="81.8">1,</text>
<text x="116.1" y="81.8">RL = 150 Ω,</text>
<text x="116.1" y="81.8">R</text>
<text x="122.9" y="81.8">150 Ω</text>
<text x="138.5" y="78.8">±15 V</text>
<text x="139.1" y="83.5">±5 V</text>
<text x="165.1" y="78.8">80</text>
<text x="165.1" y="83.5">75</text>
<text x="183.5" y="83.5">MHz</text>
<text x="86.6" y="85.3">Rf = 150 Ω</text>
<text x="137.9" y="88.3">±2.5 V</text>
<text x="165.1" y="88.3">70</text>
<text x="138.5" y="93">±15 V</text>
<text x="165.1" y="93">60</text>
<text x="29.9" y="97.7">Bandwidth for 0.1 dB flatness</text>
<text x="86.6" y="97.7">Gain = +1</text>
<text x="139.1" y="97.8">±5 V</text>
<text x="165.1" y="97.8">50</text>
<text x="183.5" y="97.7">MHz</text>
<text x="137.9" y="102.5">±2.5 V</text>
<text x="138.2" y="107.3">±15 V,</text>
<text x="165.1" y="102.5">40</text>
<text x="17.2" y="109.1">Vn</text>
<text x="29.9" y="109.1">Equivalent input noise voltage</text>
<text x="86.6" y="109.1">f = 10 kHz</text>
<text x="139.1" y="110.8">±5 V</text>
<text x="162.8" y="109.1">12.5</text>
<text x="181.8" y="109.1">nV/√Hz</text>
<text x="17.2" y="117.6">In</text>
<text x="29.9" y="117.6">Equivalent input noise current</text>
<text x="86.6" y="117.6">f = 10 kHz</text>
<text x="138.2" y="115.8">±15 V,</text>
<text x="139.1" y="119.3">±5 V</text>
<text x="164.3" y="117.6">1.5</text>
<text x="181.8" y="117.6">pA/√Hz</text>
<text x="166.6" y="152.8">FIGURE</text>
<text x="29.9" y="157.6">IIB</text>
<text x="42.6" y="157.6">Input bias current</text>
<text x="101.6" y="157.6">vs Free-air temperature</text>
<text x="171.1" y="157.6">1</text>
<text x="29.9" y="162.4">VIO</text>
<text x="42.6" y="162.4">Input offset voltage</text>
<text x="42.6" y="167.2">Open-loop gain</text>
<text x="101.6" y="162.4">vs Free-air temperature</text>
<text x="101.6" y="167.2">vs Frequency</text>
<text x="171.1" y="162.4">2</text>
<text x="171.1" y="167.2">3</text>
<text x="42.6" y="172">Phase</text>
<text x="101.6" y="172">vs Frequency</text>
<text x="171.1" y="172">3</text>
<text x="42.6" y="176.8">Differential gain</text>
<text x="101.6" y="176.8">vs DC voltage</text>
<text x="169.5" y="176.8">4, 5</text>
<text x="42.6" y="181.5">Differential phase</text>
<text x="101.6" y="181.5">vs DC voltage</text>
<text x="169.5" y="181.5">4, 5</text>
<text x="29.9" y="191.1">CMRR</text>
<text x="42.6" y="186.3">Closed-loop gain</text>
<text x="42.6" y="191.1">Common-mode rejection ratio</text>
<text x="101.6" y="186.3">vs Frequency</text>
<text x="101.6" y="191.1">vs Frequency</text>
<text x="169.5" y="186.3">6, 7</text>
<text x="171.1" y="191.1">8</text>
<text x="101.6" y="195.9">vs Frequency</text>
<text x="171.1" y="195.9">9</text>
<text x="29.9" y="198.2">PSRR</text>
<text x="42.6" y="198.2">Power supply rejection ratio</text>
<text x="42.6" y="198.2">Power-supply rejection ratio</text>
<text x="101.6" y="200.6">vs Free-air temperature</text>
<text x="170.3" y="200.6">10</text>
<text x="29.9" y="207.7">VO(PP)</text>
<text x="42.6" y="207.7">Output voltage swing</text>
<text x="101.6" y="205.3">vs Supply voltage</text>
<text x="170.4" y="205.3">11</text>
<text x="42.6" y="214.9">Bandwidth (–3 dB)</text>
<text x="101.6" y="210.1">vs Load resistance</text>
<text x="101.6" y="214.9">vs Feedback resistance</text>
<text x="168" y="214.9">13, 14</text>
<text x="170.3" y="210.1">12</text>
<text x="29.9" y="222">ICC</text>
<text x="42.6" y="222">Supply current</text>
<text x="101.6" y="219.6">vs Supply voltage</text>
<text x="170.3" y="219.6">15</text>
<text x="101.6" y="224.4">vs Free-air temperature</text>
<text x="170.3" y="224.4">16</text>
<text x="29.9" y="229.1">Env</text>
<text x="29.9" y="233.9">THD</text>
<text x="42.6" y="229.1">Noise spectral density</text>
<text x="42.6" y="233.9">Total harmonic distortion</text>
<text x="101.6" y="229.1">vs Frequency</text>
<text x="101.6" y="233.9">vs Frequency</text>
<text x="170.3" y="229.1">17</text>
<text x="170.3" y="233.9">18</text>
<text x="15.9" y="270.8">4</text>
</g>
<text font-size="2.5" x="15.8" y="22.7">SLOS206A– DECEMBER 1997 – REVISED MARCH 1999</text>
<g font-size="2.1">
<text x="76.3" y="271">POST OFFICE BOX 655303</text>
<text x="105.9" y="271">DALLAS, TEXAS 75265</text>
</g>
</svg>
